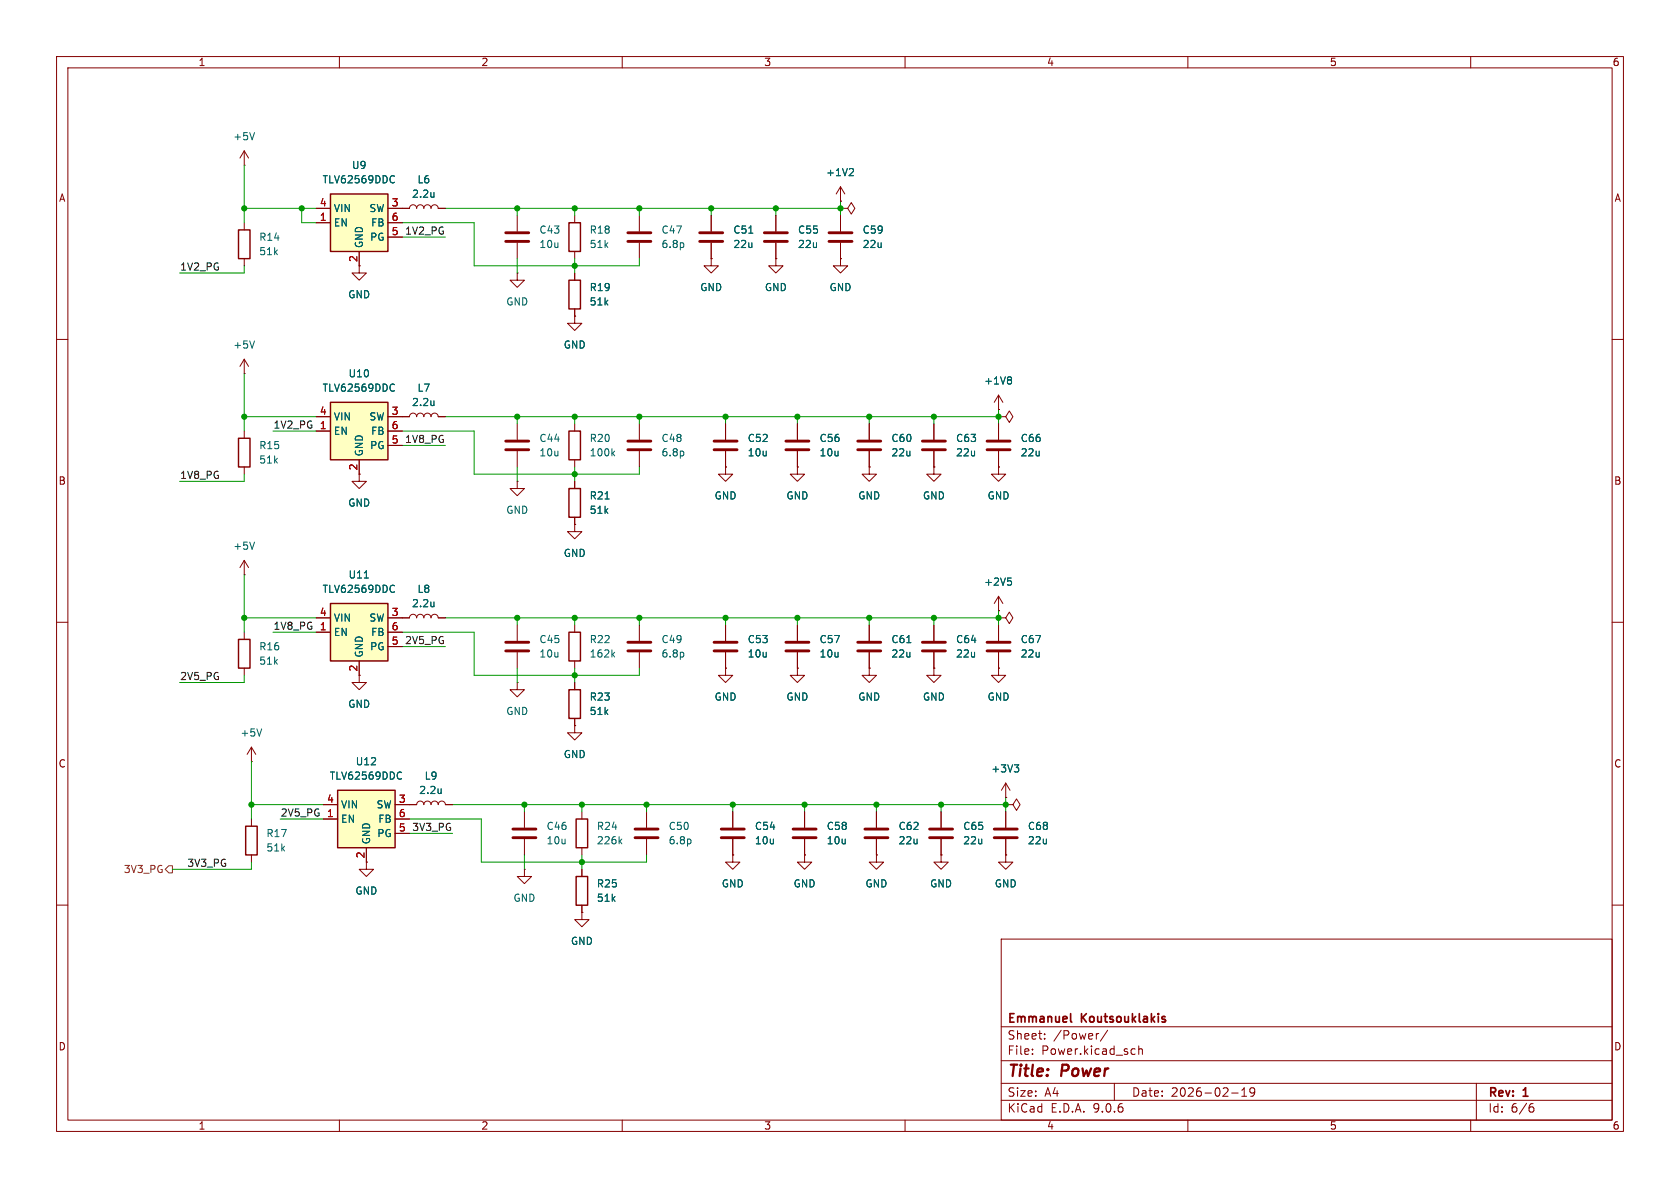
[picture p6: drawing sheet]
<svg xmlns="http://www.w3.org/2000/svg" width="297mm" height="210mm" viewBox="0 0 297 210" stroke-linecap="round" stroke-linejoin="round" font-family="sans-serif">
<g fill="none" stroke="#840000" stroke-width=".18">
<path d="M10 10h277v190h-277zM12 12h273v186h-273zM60 10v2M110 10v2M160 10v2M210 10v2M260 10v2M43.2 29.2h.1M43.2 26.7l-.8 1.2M43.2 26.7l.7 1.2M43.2 26.7v2.5M91.4 38.1v2.8"/>
<path d="M101.6 38.1v1.3M91.4 42.9v2.8M101.6 44.5v1.2M10 60h2M285 60h2M43.2 99.1v2.5M43.2 99.1l-.8 1.2M43.2 99.1l.7 1.2M10 110h2M43.2 101.6h.1M43.2 111.8v1.2M43.2 118.1v1.3"/>
<path d="M91.4 110.5v2.8M91.4 115.3v2.8M101.6 110.5v1.3M101.6 116.8v1.3M113 110.5v2.8M113 115.3v2.8M141 118.1v1.3h1.2l-1.2 1.3-1.3-1.3h1.3M141 118.1h.1M141 110.5v2.8M141 115.3v2.8M153.7 118.1v1.3h1.2l-1.2 1.3-1.3-1.3h1.3M153.7 118.1h.1"/>
<path d="M153.7 110.5v2.8M153.7 115.3v2.8M165.1 118.1v1.3h1.3l-1.3 1.3-1.3-1.3h1.3M165.1 118.1h.1M165.1 110.5v2.8M165.1 115.3v2.8M176.5 118.1v1.3h1.3l-1.3 1.3-1.2-1.3h1.2M176.5 118.1h.1M176.5 110.5v2.8M176.5 115.3v2.8M285 110h2M91.4 120.7v1.2h1.3l-1.3 1.3-1.2-1.3h1.2"/>
<path d="M91.4 120.7h.1M177.8 138.4v2.6M177.8 138.4l-.8 1.3M177.8 138.4l.8 1.3M142.2 151.1v1.3h1.3l-1.3 1.3-1.2-1.3h1.2M142.2 151.1h.1M142.2 143.5v2.8M142.2 148.3v2.8M154.9 151.1v1.3h1.3l-1.3 1.3-1.2-1.3h1.2M154.9 151.1h.1M154.9 143.5v2.8M154.9 148.3v2.8"/>
<path d="M166.4 151.1v1.3h1.2l-1.2 1.3-1.3-1.3h1.3M166.4 151.1h.1M166.4 143.5v2.8M166.4 148.3v2.8M177.8 151.1v1.3h1.3l-1.3 1.3-1.3-1.3h1.3M177.8 151.1h.1M177.8 142.2h1.3l.6-1 .6 1-.6 1.1-.6-1.1M177.8 142.2h.1M177.8 141h.1M177.8 143.5v2.8M177.8 148.3v2.8M10 160h2"/>
<path d="M177 166h108v32h-108zM285 160h2M60 198v2M110 198v2M160 198v2M177 194.5h108M177 191.5h108M177 187.5h108M177 181.5h108M182.5 186.3v.1M182.5 185.5v.1M184.7 183.6v.1"/>
<path d="M184.7 182.8v.1M194.2 182.7l-.2 .1M195.8 182.1l-1.3 2M197 191.5v3M200.2 185.4l.5 .1M200.7 186.3l-.5 .1M201.3 185.5l.2-.1 .4 .1 .1 .9M201.3 184.9v1.5M210 198v2M217.7 193.2h1.2M219.5 193.8h.9M219.5 192.7l.5-.4v1.5"/>
<path d="M221.8 192.9l-.3 .3h-.3l-.2-.3 .1-.5 .4-.1 .2 .1a.99 .99 0 0 1-.3 1.4h-.3M260 198v2M261 191.5v6.5M270.6 195.7h.4l.2 .3-.1 .5-.5 .1M271 195.1l-.4 .1"/>
</g>
<path d="M189.3 179.2v1.3l.2 .2" fill="none" stroke="#840000" stroke-width=".3"/>
<path d="M100.6 39.4h2v5.1h-2zM42.2 113h2v5.1h-2zM100.6 111.8h2v5h-2z" fill="none" stroke="#840000" stroke-width=".25"/>
<g fill="none" stroke="#840000" stroke-width=".51">
<path d="M89.4 41.1h4.1M89.4 42.7h4.1M89.4 113.5h4.1M89.4 115.1h4.1M111 113.5h4.1M111 115.1h4.1M138.9 113.5h4.1M138.9 115.1h4.1M151.6 113.5h4.1M151.6 115.1h4.1M163.1 113.5h4M163.1 115.1h4"/>
<path d="M174.5 113.5h4.1M174.5 115.1h4.1M140.2 146.6h4.1M140.2 148.1h4.1M152.9 146.6h4.1M152.9 148.1h4.1M164.3 146.6h4.1M164.3 148.1h4.1M175.8 146.6h4M175.8 148.1h4"/>
</g>
<path d="M45 23.4l-.4 1.3M45 95.8l-.4 1.3M108.3 115.7l.4 .4M108.7 115.3l-.5 .5M120.8 115.4v.6M160.3 113.6h.7M179.3 135.2h.8l-.4 .5M179.9 135.7l.2 .2v.3l-.2 .3" fill="none" stroke="#006464" stroke-width=".18"/>
<path d="M58.4 106.7h10.2v10.1h-10.2z" fill="#ffffc2"/>
<path d="M100.6 49.5h2v5.1h-2zM100.6 86.4h2v5h-2zM58.4 106.7h10.2v10.1h-10.2zM100.6 121.9h2v5.1h-2zM43.4 146.1h2.1v5h-2.1zM101.9 154.9h2v5.1h-2zM101.9 144.8h2v5.1h-2z" fill="none" stroke="#840000" stroke-width=".25"/>
<g fill="none" stroke="#840000" stroke-width=".18">
<path d="M71.1 36.8h1.3a.64 .64 0 0 1 .6-.6 .64 .64 0 0 1 .7 .6 .64 .64 0 0 1 .6-.6 .64 .64 0 0 1 .6 .6 .64 .64 0 0 1 .7-.6 .64 .64 0 0 1 .6 .6 .64 .64 0 0 1 .6-.6 .64 .64 0 0 1 .7 .6h1.2M113 38.1v2.8M148.6 35.6h.1M148.6 33l-.8 1.3M148.6 33l.8 1.3M148.6 33v2.6M91.4 48.3v1.2h1.3l-1.3 1.3-1.2-1.3h1.2M91.4 48.3h.1M101.6 48.3v1.2M101.6 54.6v1.3M113 42.9v2.8M125.7 45.7v1.3h1.3l-1.3 1.3-1.2-1.3h1.2"/>
<path d="M125.7 45.7h.1M153.7 74.9v2.8M153.7 79.8v2.8M165.1 74.9v2.8M165.1 79.8v2.8M63.5 83.8v1.3h1.3l-1.3 1.3-1.3-1.3h1.3M91.4 85.1v1.3h1.3l-1.3 1.2-1.2-1.2h1.2M91.4 85.1h.1M101.6 92.7v1.3h1.3l-1.3 1.3-1.3-1.3h1.3M101.6 92.7h.1M101.6 85.1v1.3M101.6 91.4v1.3"/>
<path d="M153.7 82.6v1.2h1.2l-1.2 1.3-1.3-1.3h1.3M153.7 82.6h.1M165.1 82.6v1.2h1.3l-1.3 1.3-1.3-1.3h1.3M165.1 82.6h.1M176.5 82.6v1.2h1.3l-1.3 1.3-1.2-1.3h1.2M176.5 82.6h.1M55.9 109.2h2.5M55.9 111.8h2.5M63.5 116.8v3.9h1.3l-1.3 1.2-1.3-1.2h1.3M68.6 109.2h3.8a.64 .64 0 0 1 .6-.6 .64 .64 0 0 1 .7 .6 .64 .64 0 0 1 .6-.6 .64 .64 0 0 1 .6 .6 .64 .64 0 0 1 .7-.6 .64 .64 0 0 1 .6 .6 .64 .64 0 0 1 .6-.6 .64 .64 0 0 1 .7 .6h1.2M68.6 111.8h2.5M68.6 114.3h2.5"/>
<path d="M128.3 118.1v1.3h1.2l-1.2 1.3-1.3-1.3h1.3M128.3 118.1h.1M128.3 110.5v2.8M128.3 115.3v2.8M176.5 108h.1M176.5 109.2h1.3l.6-1 .7 1-.7 1-.6-1M176.5 109.2h.1M176.5 105.4l-.7 1.3M176.5 105.4l.8 1.3M176.5 105.4v2.6M44.4 134.6h.1M44.4 132.1l-.7 1.3"/>
<path d="M44.4 132.1l.8 1.3M44.4 132.1v2.5M101.6 128.3v1.2h1.3l-1.3 1.3-1.3-1.3h1.3M101.6 128.3h.1M101.6 120.7v1.2M101.6 127v1.3M44.4 144.8v1.3M44.4 151.1v1.3M72.4 142.2h1.3a.64 .64 0 0 1 .6-.6 .64 .64 0 0 1 .6 .6 .64 .64 0 0 1 .7-.6 .64 .64 0 0 1 .6 .6 .64 .64 0 0 1 .6-.6 .64 .64 0 0 1 .7 .6 .64 .64 0 0 1 .6-.6 .64 .64 0 0 1 .6 .6h1.3M92.7 153.7v1.2h1.3l-1.3 1.3-1.3-1.3h1.3M92.7 153.7h.1M92.7 143.5v2.8"/>
<path d="M92.7 148.3v2.8M102.9 143.5v1.3M102.9 149.9v1.2M102.9 153.7v1.2M114.3 143.5v2.8M114.3 148.3v2.8M129.5 151.1v1.3h1.3l-1.3 1.3-1.2-1.3h1.2M129.5 151.1h.1M129.5 143.5v2.8M129.5 148.3v2.8M102.9 161.3v1.3h1.2l-1.2 1.2-1.3-1.2h1.3M102.9 161.3h.1"/>
<path d="M102.9 160v1.3"/>
</g>
<g fill="none" stroke="#006464" stroke-width=".18">
<path d="M76.7 34v.9M76.7 34.7v.1M150.6 29.8l.3 .2-.1 .3-.7 .8h.8M120.8 43v.6M107 88.2h.7M64.4 102.2h.7M69.4 103.4l.3 .2M69.7 104.6l-.3 .1M76.7 106.4v.9M76.7 107.1v.1M178.2 102.2h.6M178.6 102.7l.2 .2v.3l-.2 .2"/>
<path d="M46.3 128.8l-.5 1.3M78 139.4v.9M78 140.2h-.1M109.6 148.7l.3 .5M109.9 148.3l-.4 .5M122.1 148.4v.6"/>
</g>
<g fill="none" stroke="#840000" stroke-width=".51">
<path d="M111 41.1h4.1M111 42.7h4.1M151.6 78h4.1M151.6 79.5h4.1M163.1 78h4M163.1 79.5h4M126.2 113.5h4.1M126.2 115.1h4.1M90.7 146.6h4M90.7 148.1h4M112.3 146.6h4M112.3 148.1h4"/>
<path d="M127.5 146.6h4.1M127.5 148.1h4.1"/>
</g>
<path d="M59.7 139.7h10.1v10.2h-10.1z" fill="#ffffc2"/>
<path d="M42.2 40.6h2v5.1h-2zM59.7 139.7h10.1v10.2h-10.1z" fill="none" stroke="#840000" stroke-width=".25"/>
<g fill="none" stroke="#840000" stroke-width=".18">
<path d="M43.2 39.4v1.2M148.6 36.8h1.3l.6-1 .6 1-.6 1-.6-1M148.6 36.8h.1M148.6 38.1v2.8M43.2 45.7v1.3M101.6 55.9v1.3h1.3l-1.3 1.2-1.3-1.2h1.3M101.6 55.9h.1M148.6 42.9v2.8M141 74.9v2.8M141 79.8v2.8M176.5 72.4h.1M176.5 73.7h1.3l.6-1.1 .7 1.1-.7 1-.6-1"/>
<path d="M176.5 73.7h.1M176.5 69.9v2.5M176.5 74.9v2.8M176.5 79.8v2.8M176.5 69.9l-.7 1.2M176.5 69.9l.8 1.2M141 82.6v1.2h1.2l-1.2 1.3-1.3-1.3h1.3M141 82.6h.1M57.1 142.2h2.6M57.1 144.8h2.6M64.8 149.9v3.8h1.2l-1.2 1.2-1.3-1.2h1.3M69.8 142.2h2.6"/>
<path d="M69.8 144.8h2.6M69.8 147.3h2.6"/>
</g>
<path d="M178.6 66.6l.2 .3-.2 .3 .2 .2v.2l-.2 .3M70.6 136.5l.4 .1M71 137.6l-.4 .1" fill="none" stroke="#006464" stroke-width=".18"/>
<path d="M146.6 41.1h4M146.6 42.7h4M138.9 78h4.1M138.9 79.5h4.1M174.5 78h4.1M174.5 79.5h4.1" fill="none" stroke="#840000" stroke-width=".51"/>
<path d="M58.4 34.3h10.2v10.2h-10.2z" fill="#ffffc2"/>
<path d="M58.4 34.3h10.2v10.2h-10.2zM100.6 76.2h2v5.1h-2z" fill="none" stroke="#840000" stroke-width=".25"/>
<g fill="none" stroke="#840000" stroke-width=".18">
<path d="M55.9 36.8h2.5M55.9 39.4h2.5M68.6 36.8h2.5M68.6 39.4h2.5M125.7 38.1v2.8M137.2 38.1v2.8M63.5 44.5v3.8h1.3l-1.3 1.2-1.3-1.2h1.3M68.6 41.9h2.5M125.7 42.9v2.8M137.2 45.7v1.3h1.2l-1.2 1.3-1.3-1.3h1.3M137.2 45.7h.1M137.2 42.9v2.8"/>
<path d="M148.6 45.7v1.3h1.3l-1.3 1.3-1.3-1.3h1.3M148.6 45.7h.1M91.4 74.9v2.8M91.4 79.8v2.8M101.6 74.9v1.3M128.3 74.9v2.8M128.3 79.8v2.8M101.6 81.3v1.3M128.3 82.6v1.2h1.2l-1.2 1.3-1.3-1.3h1.3M128.3 82.6h.1"/>
</g>
<path d="M69.4 31.1l.3 .1M69.7 32.2l-.3 .1M132.4 41.2h.7M108.7 79.7l-.5 .5M108.3 80.1l.4 .5" fill="none" stroke="#006464" stroke-width=".18"/>
<path d="M123.7 41.1h4.1M123.7 42.7h4.1M135.1 41.1h4.1M135.1 42.7h4.1M89.4 78h4.1M89.4 79.5h4.1M126.2 78h4.1M126.2 79.5h4.1" fill="none" stroke="#840000" stroke-width=".51"/>
<path d="M58.4 71.1h10.2v10.2h-10.2z" fill="#ffffc2"/>
<path d="M42.2 77.5h2v5.1h-2zM58.4 71.1h10.2v10.2h-10.2z" fill="none" stroke="#840000" stroke-width=".25"/>
<g fill="none" stroke="#840000" stroke-width=".18">
<path d="M55.9 36.8h2.5M55.9 39.4h2.5M68.6 36.8h3.8M68.6 39.4h2.5M77.5 36.8h1.2M125.7 38.1v2.8M137.2 38.1v2.8M148.6 36.8h.1M148.6 35.6h.1M148.6 38.1v2.8M63.5 44.5v2.5M68.6 41.9h2.5"/>
<path d="M101.6 55.9h.1M101.6 48.3v1.2M101.6 54.6v1.3M125.7 45.7h.1M125.7 42.9v2.8M137.2 45.7h.1M137.2 42.9v2.8M148.6 45.7h.1M148.6 42.9v2.8M43.2 66h.1M43.2 63.5l-.8 1.3M43.2 63.5l.7 1.3"/>
<path d="M43.2 63.5v2.5M43.2 76.2v1.3M55.9 73.7h2.5M55.9 76.2h2.5M68.6 73.7h3.8a.64 .64 0 0 1 .6-.7 .64 .64 0 0 1 .7 .7 .64 .64 0 0 1 .6-.7 .64 .64 0 0 1 .6 .7 .64 .64 0 0 1 .7-.7 .64 .64 0 0 1 .6 .7 .64 .64 0 0 1 .6-.7 .64 .64 0 0 1 .7 .7h1.2M68.6 76.2h2.5M68.6 78.7h2.5M113 74.9v2.8M113 79.8v2.8M128.3 74.9v2.8M128.3 79.8v2.8M141 74.9v2.8"/>
<path d="M141 79.8v2.8M153.7 74.9v2.8M153.7 79.8v2.8M165.1 74.9v2.8M165.1 79.8v2.8M176.5 73.7h.1M176.5 72.4h.1M176.5 74.9v2.8M176.5 79.8v2.8M43.2 82.6v1.2M63.5 81.3v2.5M101.6 92.7h.1"/>
<path d="M101.6 85.1v1.3M101.6 91.4v1.3M128.3 82.6h.1M141 82.6h.1M153.7 82.6h.1M165.1 82.6h.1M176.5 82.6h.1M55.9 109.2h2.5M55.9 111.8h2.5M63.5 116.8v2.6M68.6 109.2h3.8M68.6 111.8h2.5"/>
<path d="M68.6 114.3h2.5M77.5 109.2h1.2M128.3 118.1h.1M128.3 110.5v2.8M128.3 115.3v2.8M141 118.1h.1M141 110.5v2.8M141 115.3v2.8M153.7 118.1h.1M153.7 110.5v2.8M153.7 115.3v2.8M165.1 118.1h.1"/>
<path d="M165.1 110.5v2.8M165.1 115.3v2.8M176.5 108h.1M176.5 118.1h.1M176.5 109.2h.1M176.5 110.5v2.8M176.5 115.3v2.8M101.6 128.3h.1M101.6 120.7v1.2M101.6 127v1.3M57.1 142.2h2.6M57.1 144.8h2.6"/>
<path d="M64.8 149.9v2.5M69.8 142.2h3.9M69.8 144.8h2.6M69.8 147.3h2.6M78.7 142.2h1.3M102.9 153.7v1.2M129.5 151.1h.1M129.5 143.5v2.8M129.5 148.3v2.8M142.2 151.1h.1M142.2 143.5v2.8M142.2 148.3v2.8"/>
<path d="M154.9 151.1h.1M154.9 143.5v2.8M154.9 148.3v2.8M166.4 151.1h.1M166.4 143.5v2.8M166.4 148.3v2.8M177.8 141h.1M177.8 142.2h.1M177.8 151.1h.1M177.8 143.5v2.8M177.8 148.3v2.8M102.9 161.3h.1"/>
<path d="M102.9 160v1.3"/>
</g>
<g fill="none" stroke="#006464" stroke-width=".18">
<path d="M69.4 31.1l.3 .1M69.7 32.2l-.3 .1M76.7 34v.9M76.7 34.7v.1M150.6 29.8l.3 .2-.1 .3-.7 .8h.8M132.4 41.2h.7M45 60.3l-.4 1.2M69.4 67.9l.3 .1M69.7 69l-.3 .2M76.7 70.9v.8M76.7 71.6h.1M120.8 79.9v.6"/>
<path d="M178.6 66.6l.2 .3-.2 .3 .2 .2v.2l-.2 .3M107 88.2h.7M64.4 102.2h.7M69.4 103.4l.3 .2M69.7 104.6l-.3 .1M76.7 106.4v.9M76.7 107.1v.1M160.3 113.6h.7M178.2 102.2h.6M178.6 102.7l.2 .2v.3l-.2 .2M70.6 136.5l.4 .1M71 137.6l-.4 .1"/>
<path d="M78 139.4v.9M179.3 135.2h.8l-.4 .5M179.9 135.7l.2 .2v.3l-.2 .3M78 140.2h-.1"/>
</g>
<path d="M111 78h4.1M111 79.5h4.1" fill="none" stroke="#840000" stroke-width=".51"/>
<path d="M29.8 153h.7v1.3h-.7l-.6-.6z" fill="none" stroke="#725600" stroke-width=".18"/>
<g fill="none" stroke="#009600" stroke-width=".18">
<path d="M43.2 36.8h12.7M43.2 29.2v10.2M53.3 36.8v2.6h2.6M71.1 39.4h12.7v7.6h29.2v-1.3M78.7 36.8h69.9M91.4 36.8v1.3M101.6 36.8v1.3M113 36.8v1.3M125.7 36.8v1.3M137.2 36.8v1.3M148.6 35.6v2.5M43.2 47v1.3h-11.5"/>
<path d="M71.1 41.9h7.6M91.4 45.7v2.6M101.6 45.7v2.6M43.2 73.7h12.7M43.2 66v10.2M48.3 76.2h7.6M71.1 76.2h12.7v7.6h29.2v-1.2M71.1 78.7h7.6M78.7 73.7h97.8M91.4 73.7v1.2M101.6 73.7v1.2M113 73.7v1.2"/>
<path d="M128.3 73.7v1.2M141 73.7v1.2M153.7 73.7v1.2M165.1 73.7v1.2M176.5 72.4v2.5M43.2 83.8v1.3h-11.5M91.4 82.6v2.5M101.6 82.6v2.5M43.2 101.6v10.2M43.2 119.4v1.3h-11.5M43.2 109.2h12.7M48.3 111.8h7.6"/>
<path d="M71.1 111.8h12.7v7.6h29.2v-1.3M71.1 114.3h7.6M78.7 109.2h97.8M91.4 109.2v1.3M91.4 118.1v2.6M101.6 109.2v1.3M101.6 118.1v2.6M113 109.2v1.3M128.3 109.2v1.3M141 109.2v1.3M153.7 109.2v1.3M165.1 109.2v1.3"/>
<path d="M176.5 108v2.5M44.4 134.6v10.2M44.4 142.2h12.7M44.4 152.4v1.3h-13.9M49.5 144.8h7.6M72.4 144.8h12.7v7.6h29.2v-1.3M72.4 147.3h7.6M80 142.2h97.8M92.7 142.2v1.3M92.7 151.1v2.6M102.9 142.2v1.3M102.9 151.1v2.6"/>
<path d="M114.3 142.2v1.3M129.5 142.2v1.3M142.2 142.2v1.3M154.9 142.2v1.3M166.4 142.2v1.3M177.8 141v2.5"/>
</g>
<g fill="#009600" stroke="#009600" stroke-width=".18">
<circle cx="91.4" cy="73.7" r=".46"/>
<circle cx="101.6" cy="83.8" r=".46"/>
<circle cx="91.4" cy="109.2" r=".46"/>
<circle cx="101.6" cy="109.2" r=".46"/>
<circle cx="43.2" cy="109.2" r=".46"/>
<circle cx="92.7" cy="142.2" r=".46"/>
<circle cx="44.4" cy="142.2" r=".46"/>
<circle cx="53.3" cy="36.8" r=".46"/>
<circle cx="43.2" cy="73.7" r=".46"/>
<circle cx="43.2" cy="36.8" r=".46"/>
<circle cx="91.4" cy="36.8" r=".46"/>
<circle cx="101.6" cy="36.8" r=".46"/>
<circle cx="113" cy="36.8" r=".46"/>
<circle cx="125.7" cy="36.8" r=".46"/>
<circle cx="101.6" cy="47" r=".46"/>
<circle cx="101.6" cy="73.7" r=".46"/>
<circle cx="113" cy="73.7" r=".46"/>
<circle cx="141" cy="73.7" r=".46"/>
<circle cx="128.3" cy="73.7" r=".46"/>
<circle cx="137.2" cy="36.8" r=".46"/>
<circle cx="165.1" cy="73.7" r=".46"/>
<circle cx="153.7" cy="73.7" r=".46"/>
<circle cx="153.7" cy="109.2" r=".46"/>
<circle cx="176.5" cy="73.7" r=".46"/>
<circle cx="148.6" cy="36.8" r=".46"/>
<circle cx="128.3" cy="109.2" r=".46"/>
<circle cx="141" cy="109.2" r=".46"/>
<circle cx="129.5" cy="142.2" r=".46"/>
<circle cx="114.3" cy="142.2" r=".46"/>
<circle cx="101.6" cy="119.4" r=".46"/>
<circle cx="102.9" cy="142.2" r=".46"/>
<circle cx="102.9" cy="152.4" r=".46"/>
<circle cx="113" cy="109.2" r=".46"/>
<circle cx="154.9" cy="142.2" r=".46"/>
<circle cx="142.2" cy="142.2" r=".46"/>
<circle cx="177.8" cy="142.2" r=".46"/>
<circle cx="166.4" cy="142.2" r=".46"/>
<circle cx="165.1" cy="109.2" r=".46"/>
<circle cx="176.5" cy="109.2" r=".46"/>
</g>
<g font-size="2.8" fill="#840000">
<text x="178" y="190.9">Title:</text>
<text x="187.7" y="190.9">Power</text>
</g>
<g font-size="2.1" fill="#840000">
<text x="178" y="184">Sheet:</text>
<text x="178" y="181.2">Emmanuel</text>
<text x="186.2" y="184">/Power/</text>
<text x="191.2" y="181.2">Koutsouklakis</text>
<text x="178" y="186.7">File:</text>
<text x="184.1" y="186.7">Power.kicad_sch</text>
<text x="178" y="196.9">KiCad</text>
<text x="178" y="194.1">Size:</text>
<text x="184.7" y="194.1">A4</text>
<text x="185.7" y="196.9">E.D.A.</text>
<text x="193.3" y="196.9">9.0.6</text>
<text x="200" y="194.1">Date:</text>
<text x="207" y="194.1">2026-02-19</text>
<text x="263" y="194.3">Rev:</text>
<text x="263" y="196.9">Id:</text>
<text x="267.1" y="196.9">6/6</text>
<text x="269.4" y="194.3">1</text>
</g>
<g font-size="1.8" fill="#840000">
<text x="35" y="11.9">1</text>
<text x="85" y="11.9">2</text>
<text x="135" y="11.9">3</text>
<text x="185" y="11.9">4</text>
<text x="235" y="11.9">5</text>
<text x="285" y="11.9">6</text>
<text x="10.3" y="35.9">A</text>
<text x="285.3" y="35.9">A</text>
<text x="63.2" y="46.4" transform="rotate(-90 63.2 46.4)">2</text>
<text x="10.3" y="85.9">B</text>
<text x="285.3" y="85.9">B</text>
<text x="63.2" y="118.8" transform="rotate(-90 63.2 118.8)">2</text>
<text x="10.3" y="135.9">C</text>
<text x="285.3" y="135.9">C</text>
<text x="64.5" y="151.8" transform="rotate(-90 64.5 151.8)">2</text>
<text x="10.3" y="185.9">D</text>
<text x="285.3" y="185.9">D</text>
<text x="35" y="199.9">1</text>
<text x="85" y="199.9">2</text>
<text x="135" y="199.9">3</text>
<text x="185" y="199.9">4</text>
<text x="235" y="199.9">5</text>
<text x="285" y="199.9">6</text>
</g>
<g font-size="1.8" fill="#006464">
<text x="41.1" y="25">+5V</text>
<text x="56.9" y="32.6">TLV62569DDC</text>
<text x="62.1" y="30.1">U9</text>
<text x="72.7" y="35.2">2.2u</text>
<text x="73.7" y="32.6">L6</text>
<text x="145.9" y="31.3">+1V2</text>
<text x="58.9" y="37.7">VIN</text>
<text x="58.9" y="40.2">EN</text>
<text x="65.2" y="37.7">SW</text>
<text x="65.5" y="40.2">FB</text>
<text x="95.3" y="41.5">C43</text>
<text x="104.1" y="41.5">R18</text>
<text x="116.8" y="41.5">C47</text>
<text x="129.5" y="41.5">C51</text>
<text x="141" y="41.5">C55</text>
<text x="152.4" y="41.5">C59</text>
<text x="45.7" y="45.3">51k</text>
<text x="45.7" y="42.8">R14</text>
<text x="64.4" y="43.9" transform="rotate(-90 64.4 43.9)">GND</text>
<text x="65.3" y="42.8">PG</text>
<text x="95.3" y="44">10u</text>
<text x="104.1" y="44">51k</text>
<text x="116.8" y="44">6.8p</text>
<text x="129.5" y="44">22u</text>
<text x="141" y="44">22u</text>
<text x="152.4" y="44">22u</text>
<text x="61.5" y="52.9">GND</text>
<text x="104.1" y="51.7">R19</text>
<text x="123.7" y="51.7">GND</text>
<text x="135.1" y="51.7">GND</text>
<text x="146.6" y="51.7">GND</text>
<text x="89.4" y="54.2">GND</text>
<text x="104.1" y="54.2">51k</text>
<text x="41.1" y="61.8">+5V</text>
<text x="99.6" y="61.8">GND</text>
<text x="56.9" y="69.4">TLV62569DDC</text>
<text x="61.5" y="66.9">U10</text>
<text x="72.7" y="72">2.2u</text>
<text x="73.7" y="69.4">L7</text>
<text x="173.9" y="68.2">+1V8</text>
<text x="58.9" y="74.5">VIN</text>
<text x="58.9" y="77.1">EN</text>
<text x="65.2" y="74.5">SW</text>
<text x="65.5" y="77.1">FB</text>
<text x="45.7" y="82.1">51k</text>
<text x="45.7" y="79.6">R15</text>
<text x="64.4" y="80.8" transform="rotate(-90 64.4 80.8)">GND</text>
<text x="65.3" y="79.6">PG</text>
<text x="95.3" y="78.3">C44</text>
<text x="95.3" y="80.9">10u</text>
<text x="104.1" y="78.3">R20</text>
<text x="104.1" y="80.9">100k</text>
<text x="116.8" y="78.3">C48</text>
<text x="116.8" y="80.9">6.8p</text>
<text x="132.1" y="78.3">C52</text>
<text x="132.1" y="80.9">10u</text>
<text x="144.8" y="78.3">C56</text>
<text x="144.8" y="80.9">10u</text>
<text x="157.5" y="78.3">C60</text>
<text x="157.5" y="80.9">22u</text>
<text x="168.9" y="78.3">C63</text>
<text x="168.9" y="80.9">22u</text>
<text x="180.3" y="78.3">C66</text>
<text x="180.3" y="80.9">22u</text>
<text x="61.5" y="89.8">GND</text>
<text x="104.1" y="88.5">R21</text>
<text x="126.2" y="88.5">GND</text>
<text x="138.9" y="88.5">GND</text>
<text x="151.6" y="88.5">GND</text>
<text x="163.1" y="88.5">GND</text>
<text x="174.5" y="88.5">GND</text>
<text x="89.4" y="91">GND</text>
<text x="104.1" y="91">51k</text>
<text x="41.1" y="97.4">+5V</text>
<text x="99.6" y="98.7">GND</text>
<text x="56.9" y="105">TLV62569DDC</text>
<text x="61.5" y="102.5">U11</text>
<text x="72.7" y="107.5">2.2u</text>
<text x="73.7" y="105">L8</text>
<text x="173.9" y="103.7">+2V5</text>
<text x="58.9" y="110.1">VIN</text>
<text x="58.9" y="112.6">EN</text>
<text x="65.2" y="110.1">SW</text>
<text x="65.5" y="112.6">FB</text>
<text x="95.3" y="113.9">C45</text>
<text x="104.1" y="113.9">R22</text>
<text x="116.8" y="113.9">C49</text>
<text x="132.1" y="113.9">C53</text>
<text x="144.8" y="113.9">C57</text>
<text x="157.5" y="113.9">C61</text>
<text x="168.9" y="113.9">C64</text>
<text x="180.3" y="113.9">C67</text>
<text x="45.7" y="117.7">51k</text>
<text x="45.7" y="115.2">R16</text>
<text x="64.4" y="116.3" transform="rotate(-90 64.4 116.3)">GND</text>
<text x="65.3" y="115.2">PG</text>
<text x="95.3" y="116.4">10u</text>
<text x="104.1" y="116.4">162k</text>
<text x="116.8" y="116.4">6.8p</text>
<text x="132.1" y="116.4">10u</text>
<text x="144.8" y="116.4">10u</text>
<text x="157.5" y="116.4">22u</text>
<text x="168.9" y="116.4">22u</text>
<text x="180.3" y="116.4">22u</text>
<text x="61.5" y="125.3">GND</text>
<text x="104.1" y="124.1">R23</text>
<text x="126.2" y="124.1">GND</text>
<text x="138.9" y="124.1">GND</text>
<text x="151.6" y="124.1">GND</text>
<text x="163.1" y="124.1">GND</text>
<text x="174.5" y="124.1">GND</text>
<text x="42.4" y="130.4">+5V</text>
<text x="89.4" y="126.6">GND</text>
<text x="104.1" y="126.6">51k</text>
<text x="62.8" y="135.5">U12</text>
<text x="99.6" y="134.2">GND</text>
<text x="175.2" y="136.8">+3V3</text>
<text x="58.2" y="138">TLV62569DDC</text>
<text x="60.2" y="143.1">VIN</text>
<text x="66.5" y="143.1">SW</text>
<text x="74" y="140.6">2.2u</text>
<text x="75" y="138">L9</text>
<text x="47" y="148.2">R17</text>
<text x="60.2" y="145.6">EN</text>
<text x="65.6" y="149.4" transform="rotate(-90 65.6 149.4)">GND</text>
<text x="66.6" y="148.2">PG</text>
<text x="66.8" y="145.6">FB</text>
<text x="96.5" y="146.9">C46</text>
<text x="96.5" y="149.5">10u</text>
<text x="105.4" y="146.9">R24</text>
<text x="105.4" y="149.5">226k</text>
<text x="118.1" y="146.9">C50</text>
<text x="118.1" y="149.5">6.8p</text>
<text x="133.4" y="146.9">C54</text>
<text x="133.4" y="149.5">10u</text>
<text x="146.1" y="146.9">C58</text>
<text x="146.1" y="149.5">10u</text>
<text x="158.8" y="146.9">C62</text>
<text x="158.8" y="149.5">22u</text>
<text x="170.2" y="146.9">C65</text>
<text x="170.2" y="149.5">22u</text>
<text x="181.6" y="146.9">C68</text>
<text x="181.6" y="149.5">22u</text>
<text x="47" y="150.7">51k</text>
<text x="62.7" y="158.3">GND</text>
<text x="90.7" y="159.6">GND</text>
<text x="105.4" y="159.6">51k</text>
<text x="105.4" y="157.1">R25</text>
<text x="127.5" y="157.1">GND</text>
<text x="140.2" y="157.1">GND</text>
<text x="152.9" y="157.1">GND</text>
<text x="164.3" y="157.1">GND</text>
<text x="175.8" y="157.1">GND</text>
<text x="100.8" y="167.2">GND</text>
</g>
<g font-size="1.8" fill="#a90000">
<text x="56.4" y="36.6">4</text>
<text x="56.4" y="39.1">1</text>
<text x="69.1" y="36.6">3</text>
<text x="69.1" y="39.1">6</text>
<text x="69.1" y="41.7">5</text>
<text x="56.4" y="73.4">4</text>
<text x="56.4" y="75.9">1</text>
<text x="69.1" y="73.4">3</text>
<text x="69.1" y="75.9">6</text>
<text x="63.2" y="83.3" transform="rotate(-90 63.2 83.3)">2</text>
<text x="69.1" y="78.5">5</text>
<text x="56.4" y="109">4</text>
<text x="56.4" y="111.5">1</text>
<text x="69.1" y="109">3</text>
<text x="69.1" y="111.5">6</text>
<text x="69.1" y="114">5</text>
<text x="57.7" y="142">4</text>
<text x="70.4" y="142">3</text>
<text x="57.7" y="144.5">1</text>
<text x="70.4" y="144.5">6</text>
<text x="70.4" y="147.1">5</text>
</g>
<g font-size="1.8" fill="#0f0f0f">
<text x="71.5" y="41.6">1V2_PG</text>
<text x="31.7" y="47.9">1V2_PG</text>
<text x="48.3" y="75.9">1V2_PG</text>
<text x="71.5" y="78.4">1V8_PG</text>
<text x="31.7" y="84.7">1V8_PG</text>
<text x="48.3" y="111.4">1V8_PG</text>
<text x="71.5" y="114">2V5_PG</text>
<text x="31.7" y="120.3">2V5_PG</text>
<text x="49.5" y="144.4">2V5_PG</text>
<text x="72.8" y="147">3V3_PG</text>
<text x="33" y="153.3">3V3_PG</text>
</g>
<text font-size="1.8" fill="#725600" x="21.8" y="154.5">3V3_PG</text>
</svg>
